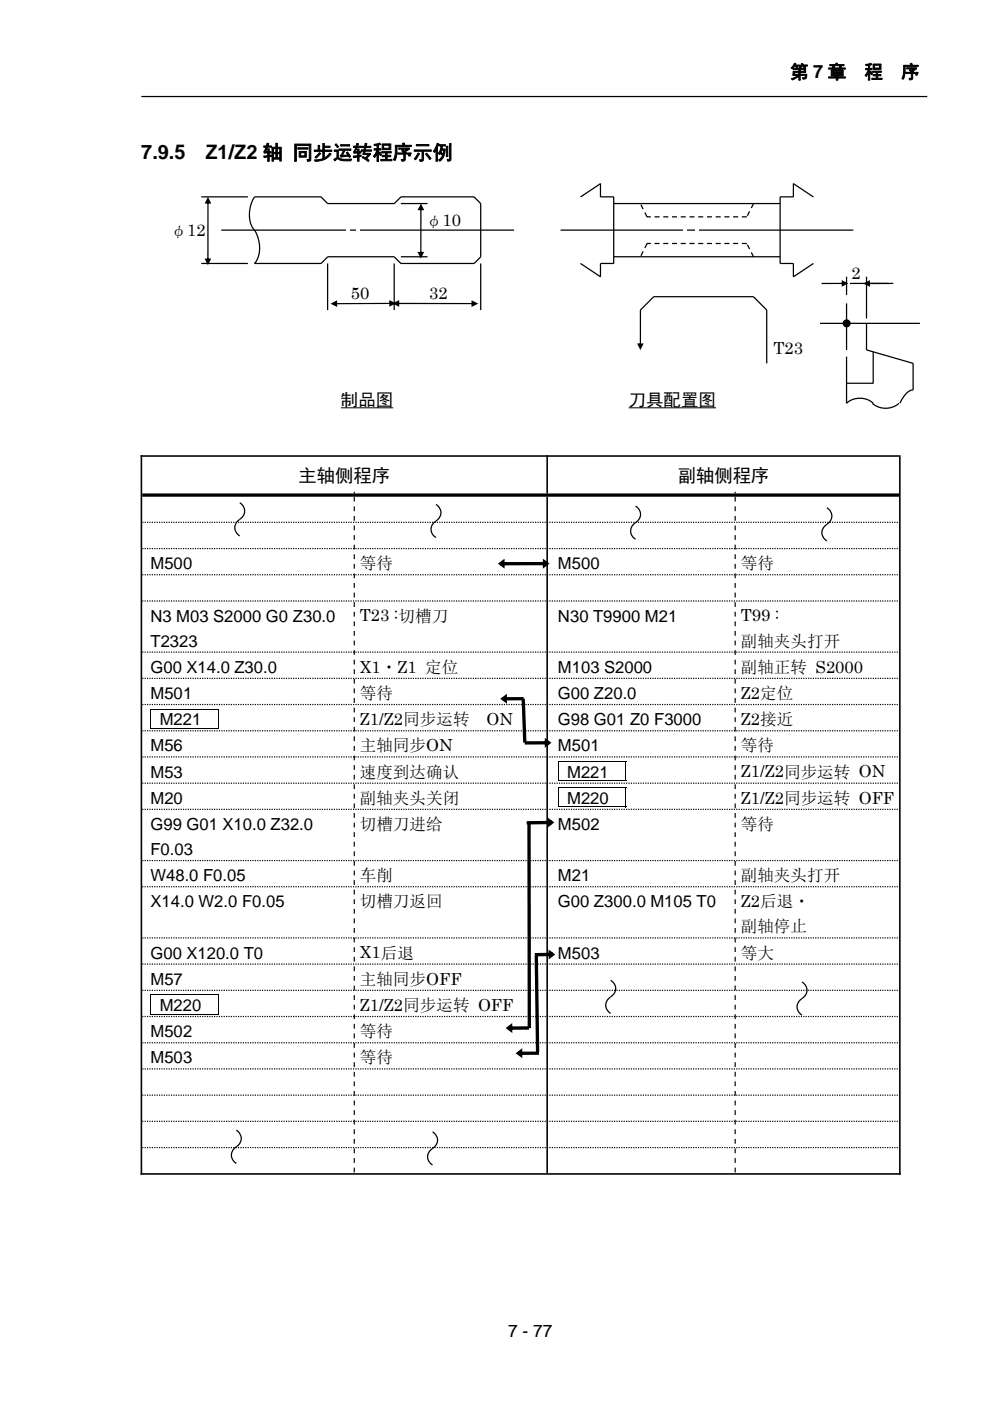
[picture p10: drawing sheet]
<svg xmlns="http://www.w3.org/2000/svg" width="210mm" height="297mm" viewBox="0 0 210 297" stroke-linecap="round" stroke-linejoin="round" font-family="sans-serif">
<path d="M30 20.5h166.7" fill="none" stroke="#000" stroke-width=".26"/>
<g fill="#fff">
<path d="M30.1 96.8h85.8v7.5h-85.8z"/>
<path d="M116.2 96.8h74.5v7.5h-74.5z"/>
<path d="M30.1 104.3h44.9v.3h-44.9z"/>
<path d="M75.2 104.3h40.7v.3h-40.7z"/>
<path d="M116.2 104.3h39.6v.3h-39.6z"/>
<path d="M156 104.3h34.7v.3h-34.7z"/>
<path d="M30.1 105.3h44.9v5.3h-44.9z"/>
<path d="M75.2 105.3h40.7v5.3h-40.7z"/>
<path d="M116.2 105.3h39.6v5.3h-39.6z"/>
<path d="M156 105.3h34.7v5.3h-34.7z"/>
<path d="M30.1 110.9h44.9v5.3h-44.9z"/>
<path d="M75.2 110.9h40.7v5.3h-40.7z"/>
<path d="M116.2 110.9h39.6v5.3h-39.6z"/>
<path d="M156 110.9h34.7v5.3h-34.7z"/>
<path d="M30.1 116.4h44.9v5.3h-44.9z"/>
<path d="M75.2 116.4h40.7v5.3h-40.7z"/>
<path d="M116.2 116.4h39.6v5.3h-39.6z"/>
<path d="M156 116.4h34.7v5.3h-34.7z"/>
<path d="M30.1 122h44.9v5.3h-44.9z"/>
<path d="M75.2 122h40.7v5.3h-40.7z"/>
<path d="M116.2 122h39.6v5.3h-39.6z"/>
<path d="M156 122h34.7v5.3h-34.7z"/>
<path d="M30.1 127.5h44.9v10.6h-44.9z"/>
<path d="M75.2 127.5h40.7v10.6h-40.7z"/>
<path d="M116.2 127.5h39.6v10.6h-39.6z"/>
<path d="M156 127.5h34.7v10.6h-34.7z"/>
<path d="M30.1 138.4h44.9v5.3h-44.9z"/>
<path d="M75.2 138.4h40.7v5.3h-40.7z"/>
<path d="M116.2 138.4h39.6v5.3h-39.6z"/>
<path d="M156 138.4h34.7v5.3h-34.7z"/>
<path d="M30.1 143.9h44.9v5.3h-44.9z"/>
<path d="M75.2 143.9h40.7v5.3h-40.7z"/>
<path d="M116.2 143.9h39.6v5.3h-39.6z"/>
<path d="M156 143.9h34.7v5.3h-34.7z"/>
<path d="M30.1 149.5h44.9v5.3h-44.9z"/>
</g>
<path d="M31.9 150.4h14.5M31.9 154.4h14.5M32 150.3v4.2M46.3 150.5v4" fill="none" stroke="#000" stroke-width=".21"/>
<g fill="#fff">
<path d="M75.2 149.5h40.7v5.3h-40.7z"/>
<path d="M116.2 149.5h39.6v5.3h-39.6z"/>
<path d="M156 149.5h34.7v5.3h-34.7z"/>
<path d="M30.1 155h44.9v5.4h-44.9z"/>
<path d="M75.2 155h40.7v5.4h-40.7z"/>
<path d="M116.2 155h39.6v5.4h-39.6z"/>
<path d="M156 155h34.7v5.4h-34.7z"/>
<path d="M30.1 160.6h44.9v5.3h-44.9z"/>
<path d="M75.2 160.6h40.7v5.3h-40.7z"/>
<path d="M116.2 160.6h39.6v5.3h-39.6z"/>
</g>
<path d="M118.4 161.5h14.4M118.4 165.5h14.4M118.4 161.4v4.2M132.7 161.6v4" fill="none" stroke="#000" stroke-width=".21"/>
<g fill="#fff">
<path d="M156 160.6h34.7v5.3h-34.7z"/>
<path d="M30.1 166.2h44.9v5.3h-44.9z"/>
<path d="M75.2 166.2h40.7v5.3h-40.7z"/>
<path d="M116.2 166.2h39.6v5.3h-39.6z"/>
</g>
<path d="M118.4 167h14.4M118.4 171.1h14.4M118.4 166.9v4.3M132.7 167.1v4.1" fill="none" stroke="#000" stroke-width=".21"/>
<g fill="#fff">
<path d="M156 166.2h34.7v5.3h-34.7z"/>
<path d="M30.1 171.7h44.9v10.6h-44.9z"/>
<path d="M75.2 171.7h40.7v10.6h-40.7z"/>
<path d="M116.2 171.7h39.6v10.6h-39.6z"/>
<path d="M156 171.7h34.7v10.6h-34.7z"/>
<path d="M30.1 182.6h44.9v5.3h-44.9z"/>
<path d="M75.2 182.6h40.7v5.3h-40.7z"/>
<path d="M116.2 182.6h39.6v5.3h-39.6z"/>
<path d="M156 182.6h34.7v5.3h-34.7z"/>
<path d="M30.1 188.1h44.9v10.6h-44.9z"/>
<path d="M75.2 188.1h40.7v10.6h-40.7z"/>
<path d="M116.2 188.1h39.6v10.6h-39.6z"/>
<path d="M156 188.1h34.7v10.6h-34.7z"/>
<path d="M30.1 199h44.9v5.3h-44.9z"/>
<path d="M75.2 199h40.7v5.3h-40.7z"/>
<path d="M116.2 199h39.6v5.3h-39.6z"/>
<path d="M156 199h34.7v5.3h-34.7z"/>
<path d="M30.1 204.5h44.9v5.3h-44.9z"/>
<path d="M75.2 204.5h40.7v5.3h-40.7z"/>
<path d="M116.2 204.5h39.6v5.3h-39.6z"/>
<path d="M156 204.5h34.7v5.3h-34.7z"/>
<path d="M30.1 210.1h44.9v5.3h-44.9z"/>
</g>
<path d="M31.9 210.9h14.5M31.9 215h14.5M32 210.9v4.2M46.3 211v4.1" fill="none" stroke="#000" stroke-width=".21"/>
<g fill="#fff">
<path d="M75.2 210.1h40.7v5.3h-40.7z"/>
<path d="M116.2 210.1h39.6v5.3h-39.6z"/>
<path d="M156 210.1h34.7v5.3h-34.7z"/>
<path d="M30.1 215.6h44.9v5.4h-44.9z"/>
<path d="M75.2 215.6h40.7v5.4h-40.7z"/>
<path d="M116.2 215.6h39.6v5.4h-39.6z"/>
<path d="M156 215.6h34.7v5.4h-34.7z"/>
<path d="M30.1 221.2h44.9v5.3h-44.9z"/>
<path d="M75.2 221.2h40.7v5.3h-40.7z"/>
<path d="M116.2 221.2h39.6v5.3h-39.6z"/>
<path d="M156 221.2h34.7v5.3h-34.7z"/>
<path d="M30.1 226.8h44.9v5.3h-44.9z"/>
<path d="M75.2 226.8h40.7v5.3h-40.7z"/>
<path d="M116.2 226.8h39.6v5.3h-39.6z"/>
<path d="M156 226.8h34.7v5.3h-34.7z"/>
<path d="M30.1 232.3h44.9v5.3h-44.9z"/>
<path d="M75.2 232.3h40.7v5.3h-40.7z"/>
<path d="M116.2 232.3h39.6v5.3h-39.6z"/>
<path d="M156 232.3h34.7v5.3h-34.7z"/>
<path d="M30.1 237.9h44.9v5.3h-44.9z"/>
<path d="M75.2 237.9h40.7v5.3h-40.7z"/>
<path d="M116.2 237.9h39.6v5.3h-39.6z"/>
<path d="M156 237.9h34.7v5.3h-34.7z"/>
<path d="M30.1 243.4h44.9v5.4h-44.9z"/>
<path d="M75.2 243.4h40.7v5.4h-40.7z"/>
<path d="M116.2 243.4h39.6v5.4h-39.6z"/>
<path d="M156 243.4h34.7v5.4h-34.7z"/>
</g>
<g fill="none" stroke="#000" stroke-width=".25" stroke-dasharray=".3 .3" stroke-linecap="butt">
<path d="M30.2 110.7h160.5M30.2 116.3h160.5M30.2 121.9h160.5M30.2 127.4h160.5M30.2 138.3h160.5M30.2 143.8h160.5M30.2 149.4h160.5M30.2 154.9h160.5M30.2 160.5h160.5M30.2 166.1h160.5M30.2 171.6h160.5M30.2 182.5h160.5"/>
<path d="M30.2 188h160.5M30.2 198.9h160.5M30.2 204.4h160.5M30.2 210h160.5M30.2 215.5h160.5M30.2 221.1h160.5M30.2 226.6h160.5M30.2 232.2h160.5M30.2 237.7h160.5M30.2 243.3h160.5"/>
</g>
<path d="M29.8 96.7h161.2M30 96.5v152.6M116.1 96.5v8.1M190.9 96.9v152.2M116.1 105.3v143.4M29.8 248.9h161.2" fill="none" stroke="#000" stroke-width=".34"/>
<path d="M30.2 105h160.5" fill="none" stroke="#000" stroke-width=".7" stroke-linecap="butt"/>
<path d="M75.1 104.3v.3M75.1 105.3v143.4M155.9 104.3v.3M155.9 105.3v143.4" fill="none" stroke="#000" stroke-width=".25" stroke-dasharray="1 1" stroke-linecap="butt"/>
<path d="M50.9 106.6a2.03 2.03 0 0 1 0 3.5 2.01 2.01 0 0 0-.1 3.5M92.5 106.9a2.01 2.01 0 0 1 0 3.6 2 2 0 0 0 0 3.5M134.8 107.3a1.99 1.99 0 0 1 0 3.5 2.02 2.02 0 0 0 0 3.5M175.4 111.2a2.01 2.01 0 0 0 0 3.5M175.4 107.6a2.01 2.01 0 0 1 0 3.6" fill="none" stroke="#000" stroke-width=".26"/>
<path d="M115.1 118.4v2.2l1.5-1.1zM105.6 119.5l1.4 1.1v-2.2zM106.1 119.2v.7l9.9-.1v-.7z" fill="#000"/>
<path d="M131.9 81.2h33.2v7.1h-33.2z" fill="#fff"/>
<path d="M133.3 86.5h18.6" fill="none" stroke="#000" stroke-width=".21"/>
<path d="M70.9 81.2h14.1v7.1h-14.1z" fill="#fff"/>
<path d="M72.3 86.5h11.1" fill="none" stroke="#000" stroke-width=".21"/>
<path d="M46.9 48.8h62.1M68.1 55.9l1.4-1.5h14.1l1.4 1.5M68.1 41.7h-14.1a6.4 6.4 0 0 0 .3 7.5 6.2 6.2 0 0 1-.3 6.7h14.1M85 55.9h15.6M100.5 41.7l1.5 1.5v11.3l-1.5 1.4M100.6 41.7h-15.6l-1.4 1.5h-14.1l-1.4-1.5" fill="none" stroke="#000" stroke-width=".26"/>
<g fill="#fff">
<path d="M73.4 46.3h.7v5h-.7z"/>
<path d="M75.5 46.3h.7v5h-.7z"/>
</g>
<g fill="none" stroke="#000" stroke-width=".26">
<path d="M42.7 41.7h9.9M42.7 55.9h9.9M69.5 55.9v9.8M83.6 55.9v9.8M85 43.2h5.7M85 54.4h5.7M102 55.9v9.8M118.9 48.8h62.1M127.4 41.7h2.8M127.4 55.9h2.8M130.2 43.2h35.3M130.2 54.4h35.3"/>
<path d="M185 85.5a4.3 4.3 0 0 0 5.7 0"/>
</g>
<g fill="#000">
<path d="M43.4 54.8l.7 1.4 .7-1.4zM44.1 41.7l-.7 1.5h1.4zM44 42.4v13.1h.2v-13.1z"/>
<path d="M88.5 53.4l.8 1.4 .7-1.4zM89.3 43.2l-.7 1.4h1.4zM89.1 43.9v10.2h.3v-10.2z"/>
<path d="M82.6 63.6v1.4l1.4-.7zM70.1 64.4l1.4 .7v-1.4zM70.8 64.3v.2h12.5v-.3z"/>
<path d="M100 63.7l1.4 .7-1.4 .7zM83.2 64.3l1.5-.7v1.4zM84 64.2h16.7v.3h-16.7z"/>
</g>
<path d="M145 47.4h.7v3.2h-.7z" fill="#fff"/>
<path d="M123.1 55.9l4.3 2.8v-2.8M127.4 41.8v-2.9l-4.3 2.9M130.2 41.7v14.2M165.5 55.9h2.8M168.3 41.8v-2.9l4.2 2.9M168.3 55.9v2.8l4.2-2.8M168.3 41.7h-2.8v14.2" fill="none" stroke="#000" stroke-width=".26"/>
<path d="M137.2 46l-1.4-2.8M137.2 51.6l-1.4 2.9M158.4 46h-21.2M158.4 51.6h-21.2M159.8 43.2l-1.4 2.8M159.8 54.5l-1.4-2.9" fill="none" stroke="#000" stroke-width=".26" stroke-dasharray="1.1 .8" stroke-linecap="butt"/>
<path d="M147.4 47.4h.8v3.2h-.8z" fill="#fff"/>
<g fill="none" stroke="#000" stroke-width=".26">
<path d="M179.6 58.7v3.9M183.8 58.7v8.8M162.6 65.7v11.3M162.6 65.7l-2.8-2.8h-21.2l-2.8 2.8M173.9 68.6h21.2M179.6 64.3v9.9M179.6 75.6v9.9M180.3 60.1h8.1M183.8 68.6v5.6M183.8 74.2l9.9 2.8M185.2 74.5v6.8M193.7 77v5.7a4 4 0 0 0-2.8 2.8"/>
<path d="M179.6 81.3h5.6M179.6 85.5a4.3 4.3 0 0 1 5.6 0M129.5 207.8a1.99 1.99 0 0 1 0 3.5 2 2 0 0 0 0 3.6M170.1 208.2a2.01 2.01 0 0 1 0 3.5 2.01 2.01 0 0 0 0 3.5M50.1 239.6a2.01 2.01 0 0 1 0 3.5 2.02 2.02 0 0 0 0 3.6M91.8 240a2.01 2.01 0 0 1 0 3.5 1.99 1.99 0 0 0-.1 3.5"/>
<circle cx="179.6" cy="68.6" r=".72"/>
</g>
<g fill="#000">
<path d="M178.5 59.4v1.4l1.4-.7zM174.3 60v.2h4.9v-.2z"/>
<path d="M135.1 72.8l.7 1.4 .7-1.4zM135.7 65.7v7.8h.3v-7.8z"/>
<path d="M183.1 60.1l1.4 .7v-1.4zM183.8 60v.2h5.7v-.2z"/>
<path d="M106.1 148.2l1.4 1v-2.1zM106.6 147.8v.7h4.5v-.7z"/>
<path d="M115.5 156.4v2.2l1.5-1.1zM111.3 157.2v.7l5.1-.1v-.7z"/>
<path d="M116.2 173.3v2.2l1.4-1.1zM111.7 174.1v.7l5.4-.1v-.7z"/>
<path d="M107.3 218l1.4 1-.1-2.1zM107.8 217.6v.7h4.4v-.7z"/>
<path d="M116.4 201.3v2.1l1.4-1zM113.4 202.1v.7l3.8-.1v-.7z"/>
<path d="M109.4 223.3l1.4 1.1v-2.2zM109.9 223v.7l4.4-.1v-.7z"/>
</g>
<g fill="#000">
<path d="M179.6 68.3h.3v.2h-.3z" fill-rule="evenodd"/>
<circle cx="179.6" cy="68.6" r=".71"/>
</g>
<path d="M111 148.1l.3 9.3M112.2 174.3l.1 43.7M113.7 202.7l.3 20.4" fill="none" stroke="#000" stroke-width=".71" stroke-linecap="butt"/>
<g font-size="4.2">
<text x="30" y="33.8">7.9.5</text>
<text x="43.6" y="33.8">Z1/Z2 轴 同步运转程序示例</text>
</g>
<g font-size="3.9">
<text x="167.6" y="16.6">第 7 章</text>
<text x="183.3" y="16.6">程</text>
<text x="191.1" y="16.6">序</text>
<text x="63.3" y="102.1">主轴侧程序</text>
<text x="143.7" y="102.1">副轴侧程序</text>
</g>
<g font-size="3.7">
<text x="72.3" y="86">制品图</text>
<text x="133.3" y="86">刀具配置图</text>
<text x="107.8" y="283.5">7 - 77</text>
</g>
<g font-size="3.5">
<text x="90.3" y="47.9">φ10</text>
<text x="36.2" y="50.1">φ12</text>
<text x="180.6" y="59.2">2</text>
<text x="74.4" y="63.4">50</text>
<text x="91" y="63.4">32</text>
<text x="164" y="75.1">T23</text>
<text x="31.9" y="120.7">M500</text>
<text x="76.3" y="120.7">等待</text>
<text x="118.3" y="120.7">M500</text>
<text x="157.1" y="120.7">等待</text>
<text x="31.9" y="131.8">N3 M03 S2000 G0 Z30.0</text>
<text x="76.3" y="131.8">T23 :切槽刀</text>
<text x="118.3" y="131.8">N30 T9900 M21</text>
<text x="157.1" y="131.8">T99 :</text>
<text x="31.9" y="137.1">T2323</text>
<text x="157.1" y="137.1">副轴夹头打开</text>
<text x="31.9" y="142.6">G00 X14.0 Z30.0</text>
<text x="76.3" y="142.6">X1・Z1 定位</text>
<text x="118.3" y="142.6">M103 S2000</text>
<text x="157.1" y="142.6">副轴正转 S2000</text>
<text x="31.9" y="148.2">M501</text>
<text x="76.3" y="148.2">等待</text>
<text x="118.3" y="148.2">G00 Z20.0</text>
<text x="157.1" y="148.2">Z2定位</text>
<text x="33.9" y="153.7">M221</text>
<text x="76.3" y="153.7">Z1/Z2同步运转</text>
<text x="103.2" y="153.7">ON</text>
<text x="118.3" y="153.7">G98 G01 Z0 F3000</text>
<text x="157.1" y="153.7">Z2接近</text>
<text x="31.9" y="159.3">M56</text>
<text x="76.3" y="159.3">主轴同步ON</text>
<text x="118.3" y="159.3">M501</text>
<text x="157.1" y="159.3">等待</text>
<text x="31.9" y="164.8">M53</text>
<text x="76.3" y="164.8">速度到达确认</text>
<text x="120.3" y="164.8">M221</text>
<text x="157.1" y="164.8">Z1/Z2同步运转 ON</text>
<text x="31.9" y="170.4">M20</text>
<text x="76.3" y="170.4">副轴夹头关闭</text>
<text x="120.3" y="170.4">M220</text>
<text x="157.1" y="170.4">Z1/Z2同步运转 OFF</text>
<text x="31.9" y="176">G99 G01 X10.0 Z32.0</text>
<text x="76.3" y="176">切槽刀进给</text>
<text x="118.3" y="176">M502</text>
<text x="157.1" y="176">等待</text>
<text x="31.9" y="181.2">F0.03</text>
<text x="31.9" y="186.8">W48.0 F0.05</text>
<text x="76.3" y="186.8">车削</text>
<text x="118.3" y="186.8">M21</text>
<text x="157.1" y="186.8">副轴夹头打开</text>
<text x="31.9" y="192.4">X14.0 W2.0 F0.05</text>
<text x="76.3" y="192.4">切槽刀返回</text>
<text x="118.3" y="192.4">G00 Z300.0 M105 T0</text>
<text x="157.1" y="197.7">副轴停止</text>
<text x="157.1" y="192.3">Z2后退・</text>
<text x="31.9" y="203.2">G00 X120.0 T0</text>
<text x="76.3" y="203.2">X1后退</text>
<text x="118.3" y="203.2">M503</text>
<text x="157.1" y="203.2">等大</text>
<text x="31.9" y="208.8">M57</text>
<text x="76.3" y="208.8">主轴同步OFF</text>
<text x="33.9" y="214.3">M220</text>
<text x="76.3" y="214.3">Z1/Z2同步运转 OFF</text>
<text x="31.9" y="219.9">M502</text>
<text x="76.3" y="219.9">等待</text>
<text x="31.9" y="225.4">M503</text>
<text x="76.3" y="225.4">等待</text>
</g>
</svg>
